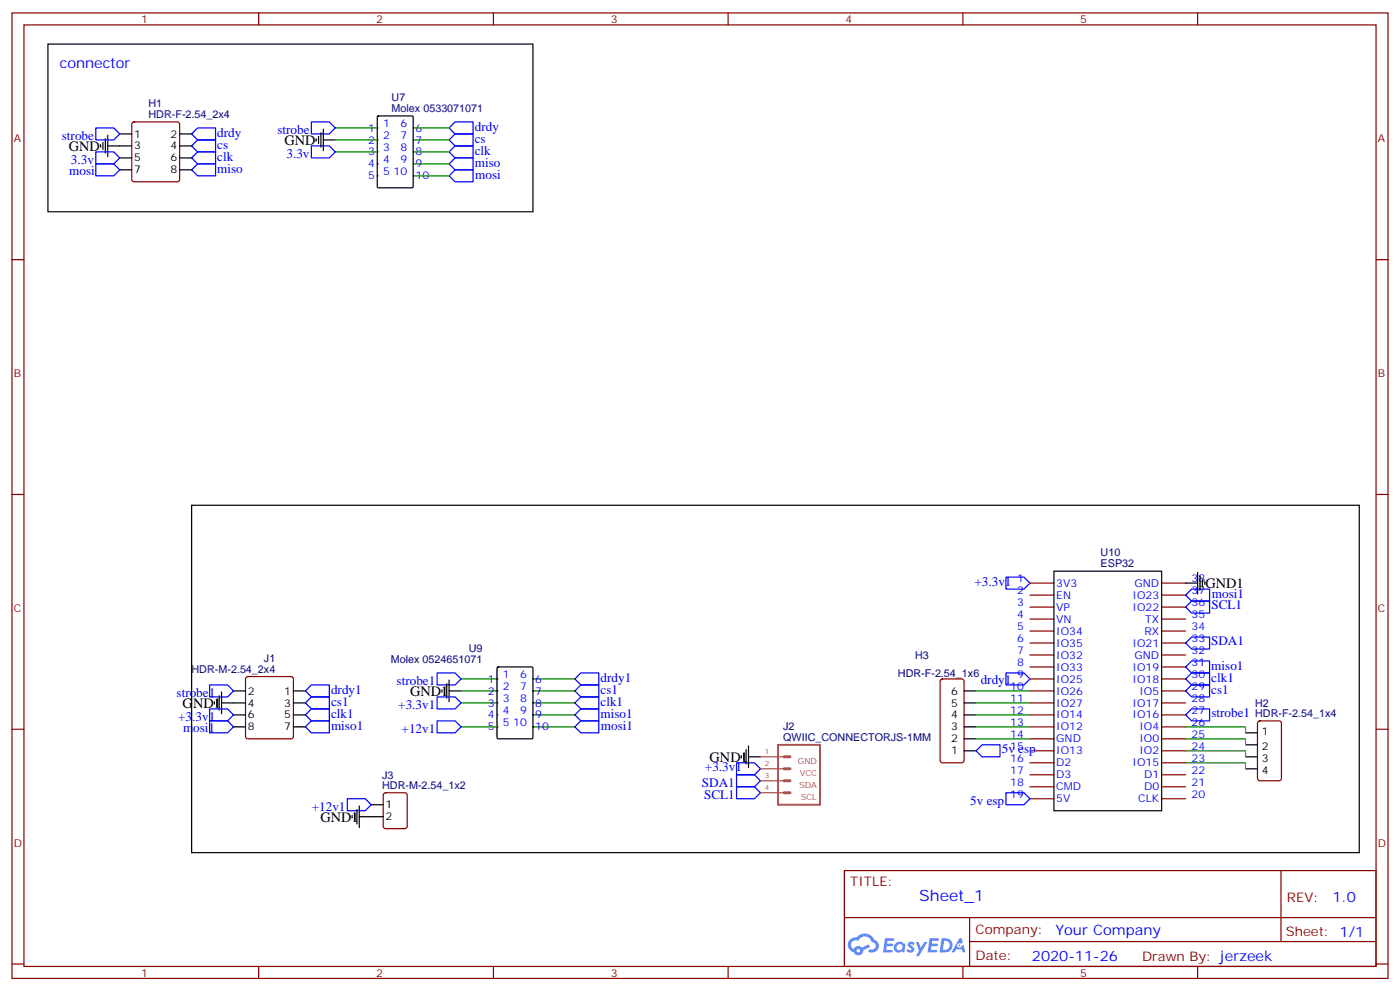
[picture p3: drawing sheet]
<svg xmlns="http://www.w3.org/2000/svg" width="412mm" height="292mm" viewBox="0 0 412 292" stroke-linecap="round" stroke-linejoin="round" font-family="sans-serif">
<g fill="none" stroke="#870000" stroke-width=".35">
<path d="M3.5 3.8h405.4v284.3h-405.4zM7.1 7.3h398.2v277.3h-398.2zM76.2 3.8v3.5M145.3 3.8v3.5M214.5 3.8v3.5M283.6 3.8v3.5M352.8 3.8v3.5M3.5 76.5h3.6M405.3 76.5h3.6M3.5 145.6h3.6M405.3 145.6h3.6M3.5 214.8h3.6"/>
<path d="M405.3 214.8h3.6M248.7 256.4h156.6v28.2h-156.6zM377.3 256.4v20.9M248.7 270.2h156.5M285.6 277.3h119.6M285.6 270.2v14.2M3.5 283.9h3.6M76.2 284.6v3.5M145.3 284.6v3.5M214.5 284.6v3.5M283.6 284.6v3.5M352.8 284.6v3.5"/>
<path d="M405.3 283.9h3.6"/>
</g>
<g fill="#5487ff">
<path d="M267.7 277.6a1.22 1.22 0 0 1 1.7 .2l-.4 .6a.47 .47 0 0 0-.3-.4 .47 .47 0 0 0-.5 .2l.1 .2a1.14 1.14 0 0 1 .8 1.8 1.14 1.14 0 0 1-1.9 0l-.2-.2 .5-.6 .7 .5a.29 .29 0 0 0 .3-.3 .29 .29 0 0 0-.2-.3 1.04 1.04 0 0 1-.6-1.7z"/>
<path d="M260.7 276.3h2.4l.3 .2-.2 .5-1.8 .1-.1 .8h1.5l.3 .4-.3 .4h-1.6l-.2 1.1h1.7l.2 .3-.2 .3-2.6 .1z"/>
<path d="M273.8 276.3h2.4l.3 .2-.1 .5-1.8 .1-.2 .8h1.6l.3 .4-.4 .4h-1.6l-.1 1.1h1.7l.2 .3-.2 .3-2.6 .1z"/>
<path d="M282.6 276.3h.7l.3 1.3-.6 .3a.69 .69 0 0 0-1 .3 .69 .69 0 0 0 .4 .9 .69 .69 0 0 0 .9-.6l.5-.2 .6 2.2h-.8l-.2-.9h-1.8l-.5 .9h-.8z"/>
<path d="M269.8 277.4h.8l.6 1.8 1.1-1.8h.9l-2.6 4.2h-.8l.9-1.5z"/>
<path d="M277.4 276.3l-.6 4.2h1.3a2.11 2.11 0 0 0 2.5-2.1 2.11 2.11 0 0 0-2.5-2.1zM278.1 277.1a1.39 1.39 0 0 1 1.7 1.4 1.39 1.39 0 0 1-1.8 1.3h-.3z"/>
<path d="M263.7 277.9a1.54 1.54 0 0 0-.1 2.2 1.54 1.54 0 0 0 2.2 .1l.6 .3 .3-2.3-.2-.3h-.4a1.49 1.49 0 0 0-2.4 0zM264 278.9a.94 .94 0 0 1 1.8 0 .94 .94 0 0 1-1.8 0z"/>
<path d="M250.4 276.7a2.18 2.18 0 0 0 1.1 3.7 1.44 1.44 0 0 0 1.6 .9 1.44 1.44 0 0 0 1.2-1.4l2-1.1-.5-.7-1.9 1a1.47 1.47 0 0 0-2.4 .4 1.39 1.39 0 0 1-.7-1.9 1.39 1.39 0 0 1 2-.5 2.12 2.12 0 0 1 2.2-1.3 2.12 2.12 0 0 1 1.9 1.7 1.14 1.14 0 0 1 1.1 1.4 1.14 1.14 0 0 1-1.7 .7 .43 .43 0 0 0-.5 .4 .43 .43 0 0 0 .4 .5 1.98 1.98 0 0 0 2.5-1.2 1.98 1.98 0 0 0-1.2-2.6 3.1 3.1 0 0 0-5.3-.6l-.9 .1zM252.3 280a.55 .55 0 0 1 1.1 0 .55 .55 0 0 1-1.1 0z"/>
<circle cx="282.6" cy="278.4" r=".26"/>
</g>
<g fill="none" stroke="#00f" stroke-width=".35">
<path d="M28.2 37.7h5.3l1.8 1.7-1.8 1.8h-5.3zM56.4 39.4l1.8-1.7h5.3v3.5h-5.3zM91.7 35.9h5.3l1.8 1.8-1.8 1.7h-5.3zM134.1 35.9h5.2v3.5h-5.2l-1.8-1.7zM28.2 48.3h5.3l1.8 1.7-1.8 1.8h-5.3zM28.2 44.7h5.3l1.8 1.8-1.8 1.8h-5.3zM56.4 50l1.8-1.7h5.3v3.5h-5.3zM56.4 46.5l1.8-1.8h5.3v3.6h-5.3zM56.4 43l1.8-1.8h5.3v3.5h-5.3zM91.7 43h5.3l1.8 1.7-1.8 1.8h-5.3zM132.3 51.8l1.8-1.8h5.2v3.6h-5.2zM132.3 48.3l1.8-1.8h5.2v3.5h-5.2z"/>
<path d="M132.3 44.7l1.8-1.7h5.2v3.5h-5.2zM132.3 41.2l1.8-1.8h5.2v3.6h-5.2zM296.3 170h5.3l1.8 1.7-1.8 1.8h-5.3zM349.2 178.8l1.8-1.8h5.3v3.6h-5.3zM349.2 175.3l1.8-1.8h5.3v3.5h-5.3zM128.8 198.2h5.3l1.7 1.8-1.7 1.7h-5.3zM169.3 200l1.8-1.8h5.3v3.5h-5.3zM296.3 198.2h5.3l1.8 1.8-1.8 1.7h-5.3zM349.2 189.4l1.8-1.8h5.3v3.5h-5.3zM349.2 196.4l1.8-1.7h5.3v3.5h-5.3zM349.2 200l1.8-1.8h5.3v3.5h-5.3zM61.7 201.7h5.3l1.8 1.8-1.8 1.7h-5.3z"/>
<path d="M61.7 212.3h5.3l1.8 1.8-1.8 1.7h-5.3zM61.7 208.8h5.3l1.8 1.7-1.8 1.8h-5.3zM90 203.5l1.7-1.8h5.3v3.5h-5.3zM90 207l1.7-1.8h5.3v3.6h-5.3zM90 214.1l1.7-1.8h5.3v3.5h-5.3zM90 210.5l1.7-1.7h5.3v3.5h-5.3zM128.8 205.2h5.3l1.7 1.8-1.7 1.8h-5.3zM169.3 207l1.8-1.8h5.3v3.6h-5.3zM169.3 203.5l1.8-1.8h5.3v3.5h-5.3zM169.3 214.1l1.8-1.8h5.3v3.5h-5.3zM169.3 210.5l1.8-1.7h5.3v3.5h-5.3zM349.2 210.5l1.8-1.7h5.3v3.5h-5.3z"/>
<path d="M349.2 203.5l1.8-1.8h5.3v3.5h-5.3zM217 224.6h5.2l1.8 1.8-1.8 1.8h-5.2zM217 231.7h5.2l1.8 1.8-1.8 1.7h-5.2zM217 228.2h5.2l1.8 1.7-1.8 1.8h-5.2z"/>
</g>
<g fill="none" stroke="#000" stroke-width=".35">
<path d="M14.1 13h142.9v49.4h-142.9zM31.7 39.8v6.3M35.3 39.4h3.5M52.9 39.4h3.5M94.5 39.1v4.2M95.2 38v6.4M29.6 42.6v.7M30.3 41.9v2.1M31 40.9v4.2M31.7 43h7.1M35.3 46.5h3.5M35.3 50h3.5"/>
<path d="M52.9 43h3.5M52.9 46.5h3.5M52.9 50h3.5M93.1 40.9v.7M93.8 40.1v2.2M95.2 41.2h3.6M56.4 148.8h344v102.3h-344zM310.4 168.2h31.8v70.6h-31.8zM63.1 206.7v.7M63.9 206v2.1M64.6 204.9v4.2M65.3 207h7"/>
<path d="M65.3 203.8v6.4M68.8 203.5h3.5M68.8 210.5h3.5M68.8 214.1h3.5M86.4 203.5h3.6M86.4 207h3.6M86.4 210.5h3.6M86.4 214.1h3.6M130.2 203.1v.7M130.9 202.4v2.1M131.6 201.4v4.2M132.3 203.5h3.5"/>
<path d="M132.3 200.3v6.4M220.5 219.7v6.4M218.4 222.5v.7M219.1 221.8v2.1M219.8 220.8v4.2M220.5 222.9h3.5"/>
</g>
<g fill="none" stroke="#870000" stroke-width=".35">
<path d="M39 36.1l.5-.2h12.7l.5 .2 .2 .5v16.2l-.2 .5-.5 .3h-12.7l-.5-.3-.2-.5v-16.2zM303.4 171.7h7M303.4 175.3h7M303.4 178.8h7M342.2 171.7h7M342.2 175.3h7M342.2 178.8h7M72.6 199.5l.4-.3h12.7l.5 .3 .2 .5v16.9l-.2 .5-.5 .2h-12.7l-.5-.2-.2-.5v-16.9zM303.4 182.3h7M303.4 185.8h7M303.4 189.4h7M303.4 192.9h7"/>
<path d="M303.4 196.4h7M303.4 200h7M342.2 182.3h7M342.2 185.8h7M342.2 189.4h7M342.2 192.9h7M342.2 196.4h7M342.2 200h7M303.4 203.5h7M303.4 207h7M303.4 210.5h7M303.4 214.1h7"/>
<path d="M303.4 217.6h7M342.2 203.5h7M342.2 207h7M342.2 210.5h7M342.2 214.1h7M342.2 217.6h7M303.4 221.1h7M303.4 224.6h7M303.4 228.2h7M303.4 231.7h7M303.4 235.2h7M342.2 221.1h7"/>
<path d="M342.2 224.6h7M342.2 228.2h7M342.2 231.7h7M342.2 235.2h7"/>
</g>
<path d="M229.2 219.4h12.3v17.6h-12.3z" fill="none" stroke="#a64a4a" stroke-width=".56"/>
<path d="M231 229.9h1.7M231 226.4h1.7M231 222.9h1.7M231 233.5h1.7" fill="none" stroke="#a64a4a" stroke-width=".85"/>
<path d="M224 222.9h7M224 226.4h7M224 229.9h7M224 233.5h7" fill="none" stroke="#a64a4a" stroke-width=".35"/>
<path d="M135.8 200h10.6M157 200h12.3M135.8 203.5h10.6M135.8 207h10.6M157 203.5h12.3M157 207h12.3M157 210.5h12.3M157 214.1h12.3" fill="none" stroke="#008700" stroke-width=".35"/>
<g fill="#870000">
<circle cx="111.1" cy="41.2" r=".18"/>
<circle cx="111.1" cy="44.7" r=".18"/>
<circle cx="111.1" cy="48.3" r=".18"/>
<circle cx="111.1" cy="51.8" r=".18"/>
<circle cx="121.7" cy="37.7" r=".18"/>
<circle cx="121.7" cy="41.2" r=".18"/>
<circle cx="121.7" cy="44.7" r=".18"/>
<circle cx="121.7" cy="48.3" r=".18"/>
<circle cx="121.7" cy="51.8" r=".18"/>
<circle cx="111.1" cy="37.7" r=".18"/>
</g>
<path d="M111.2 34.3l.3-.2h9.9l.3 .2v20.7l-.2 .3h-10l-.3-.2z" fill="none" stroke="#000" stroke-width=".35"/>
<path d="M98.8 37.7h12.3M121.7 37.7h10.6M98.8 41.2h12.3M98.8 44.7h12.3M121.7 41.2h10.6M121.7 44.7h10.6M121.7 48.3h10.6M121.7 51.8h10.6" fill="none" stroke="#008700" stroke-width=".35"/>
<g fill="#870000">
<circle cx="146.4" cy="203.5" r=".18"/>
<circle cx="146.4" cy="207" r=".18"/>
<circle cx="146.4" cy="210.5" r=".18"/>
<circle cx="146.4" cy="214.1" r=".18"/>
<circle cx="157" cy="200" r=".18"/>
<circle cx="157" cy="203.5" r=".18"/>
<circle cx="157" cy="207" r=".18"/>
<circle cx="157" cy="210.5" r=".18"/>
<circle cx="157" cy="214.1" r=".18"/>
<circle cx="146.4" cy="200" r=".18"/>
</g>
<g fill="none" stroke="#000" stroke-width=".35">
<path d="M349.2 171.7h3.6M352.8 168.6v6.3M353.5 169.6v4.2M354.2 170.7v2.1M354.9 171.4v.7M146.5 196.6l.3-.2h9.8l.3 .2 .1 20.6-.2 .3-10 .1-.3-.2zM284 217.6h3.5M284 214.1h3.5M284 210.5h3.5M284 207h3.5M284 203.5h3.5M366.9 215.8h3.5"/>
<path d="M366.9 219.4h3.5M104.4 239.5v2.1M105.1 238.4v4.2M105.8 237.3v6.4M109.4 237h3.5M284 221.1h3.5M366.9 222.9h3.5M366.9 226.4h3.5M103.7 240.2v.7M105.8 240.5h7.1"/>
</g>
<path d="M128.8 212.3h5.3l1.7 1.8-1.7 1.7h-5.3zM102.3 235.2h5.3l1.8 1.8-1.8 1.8h-5.3zM287.5 221.1l1.8-1.7h5.3v3.5h-5.3zM296.3 233.5h5.3l1.8 1.7-1.8 1.8h-5.3z" fill="none" stroke="#00f" stroke-width=".35"/>
<path d="M135.8 214.1h10.6M287.5 214.1h15.9M287.5 217.6h15.9M287.5 210.5h15.9M287.5 207h15.9M287.5 203.5h15.9M349.2 214.1h17.7v1.7M349.2 217.6h17.7v1.8M349.2 221.1h17.7v1.8M349.2 224.6h17.7v1.8" fill="none" stroke="#008700" stroke-width=".35"/>
<path d="M277.2 200.2l.4-.2h5.7l.6 .4 .1 23.5-.5 .7h-5.9l-.6-.4-.1-23.5zM370.7 212.5l.4-.2h5.7l.6 .4 .1 16.5-.5 .7h-5.9l-.6-.4-.1-16.5zM113.1 233.7l.5-.2h5.6l.7 .4v9.4l-.4 .7-5.9 .1-.7-.5v-9.4z" fill="none" stroke="#870000" stroke-width=".35"/>
<text font-size="4.6" fill="#00f" x="270.8" y="265.4">Sheet_1</text>
<g font-size="4.2" fill="#00f">
<text x="17.6" y="20">connector</text>
<text x="392.5" y="265.7">1.0</text>
<text x="310.9" y="275.2">Your Company</text>
<text x="304" y="283">2020-11-26</text>
</g>
<g font-size="4.2">
<text x="20.3" y="44.4">GND</text>
<text x="83.8" y="42.6">GND</text>
<text x="355.1" y="173.2">GND1</text>
<text x="53.8" y="208.4">GND1</text>
<text x="120.8" y="204.9">GND1</text>
<text x="209" y="224.3">GND1</text>
<text x="94.4" y="242">GND1</text>
</g>
<g font-size="3.9" fill="#00f">
<text x="18.2" y="41.2">strobe</text>
<text x="64" y="40.3">drdy</text>
<text x="81.7" y="39.4">strobe</text>
<text x="139.9" y="38.5">drdy</text>
<text x="64" y="47.4">clk</text>
<text x="64" y="43.8">cs</text>
<text x="84.4" y="46.5">3.3v</text>
<text x="139.9" y="45.6">clk</text>
<text x="139.9" y="42.1">cs</text>
<text x="20.4" y="51.7">mosi</text>
<text x="20.9" y="48.3">3.3v</text>
<text x="64" y="50.9">miso</text>
<text x="139.9" y="49.1">miso</text>
<text x="140" y="52.8">mosi</text>
<text x="287" y="172.4">+3.3v1</text>
<text x="356.8" y="179.5">SCL1</text>
<text x="357" y="176.1">mosi1</text>
<text x="356.7" y="190.1">SDA1</text>
<text x="356.8" y="197.3">miso1</text>
<text x="116.8" y="201.7">strobe1</text>
<text x="176.9" y="200.8">drdy1</text>
<text x="288.9" y="201.6">drdy1</text>
<text x="356.8" y="200.8">clk1</text>
<text x="52" y="205.2">strobe1</text>
<text x="97.5" y="204.3">drdy1</text>
<text x="97.5" y="207.9">cs1</text>
<text x="117.3" y="208.8">+3.3v1</text>
<text x="176.9" y="207.9">clk1</text>
<text x="176.9" y="204.3">cs1</text>
<text x="356.8" y="204.3">cs1</text>
<text x="52.5" y="212.3">+3.3v1</text>
<text x="53.9" y="215.7">mosi1</text>
<text x="97.5" y="214.9">miso1</text>
<text x="97.5" y="211.4">clk1</text>
<text x="118.3" y="215.8">+12v1</text>
<text x="176.9" y="211.4">miso1</text>
<text x="177" y="215">mosi1</text>
<text x="356.8" y="211.2">strobe1</text>
<text x="295.1" y="221.9">5v esp</text>
<text x="207.7" y="227.1">+3.3v1</text>
<text x="206.8" y="231.7">SDA1</text>
<text x="91.8" y="238.8">+12v1</text>
<text x="207.4" y="235.2">SCL1</text>
<text x="285.8" y="237">5v esp</text>
</g>
<g font-size="3.9" fill="#800">
<text x="250.5" y="261">TITLE:</text>
<text x="379.1" y="265.7">REV:</text>
<text x="287.4" y="275.2">Company:</text>
<text x="378.7" y="275.8">Sheet: 1/1</text>
<text x="287.4" y="282.9">Date:</text>
<text x="336.4" y="282.9">Drawn By: jerzeek</text>
</g>
<g font-size="3.2" fill="#800">
<text x="41.6" y="6.8">1</text>
<text x="110.8" y="6.8">2</text>
<text x="179.9" y="6.8">3</text>
<text x="249.1" y="6.8">4</text>
<text x="318.2" y="6.8">5</text>
<text x="4.1" y="41.9">A</text>
<text x="405.9" y="41.9">A</text>
<text x="4.1" y="111.1">B</text>
<text x="405.9" y="111.1">B</text>
<text x="4.1" y="180.2">C</text>
<text x="405.9" y="180.2">C</text>
<text x="4.1" y="249.3">D</text>
<text x="405.9" y="249.3">D</text>
<text x="41.6" y="287.6">1</text>
<text x="110.8" y="287.6">2</text>
<text x="179.9" y="287.6">3</text>
<text x="249.1" y="287.6">4</text>
<text x="318.2" y="287.6">5</text>
</g>
<g font-size="3.2" fill="#000080">
<text x="115.4" y="29.9">U7</text>
<text x="43.8" y="34.9">HDR-F-2.54_2x4</text>
<text x="43.8" y="31.6">H1</text>
<text x="115.4" y="33">Molex 0533071071</text>
<text x="324.2" y="167">ESP32</text>
<text x="324.2" y="163.8">U10</text>
<text x="77.8" y="195.1">J1</text>
<text x="115.2" y="195.2">Molex 0524651071</text>
<text x="138.1" y="192">U9</text>
<text x="269.5" y="194">H3</text>
<text x="56.4" y="198.2">HDR-M-2.54_2x4</text>
<text x="264.5" y="199.2">HDR-F-2.54_1x6</text>
<text x="369.7" y="208.1">H2</text>
<text x="230.7" y="215.1">J2</text>
<text x="369.7" y="211.2">HDR-F-2.54_1x4</text>
<text x="230.7" y="218.3">QWIIC_CONNECTORJS-1MM</text>
<text x="112.6" y="232.4">HDR-M-2.54_1x2</text>
<text x="112.6" y="229.3">J3</text>
</g>
<g font-size="3.2">
<text x="39.5" y="40.5">1</text>
<text x="50.2" y="40.5">2</text>
<text x="39.5" y="44">3</text>
<text x="39.5" y="47.6">5</text>
<text x="50.2" y="44">4</text>
<text x="50.2" y="47.6">6</text>
<text x="39.5" y="51.1">7</text>
<text x="50.2" y="51.1">8</text>
<text x="73" y="204.5">2</text>
<text x="73" y="208.1">4</text>
<text x="83.7" y="204.5">1</text>
<text x="83.7" y="208.1">3</text>
<text x="280.2" y="208.1">5</text>
<text x="280.2" y="204.5">6</text>
<text x="73" y="211.6">6</text>
<text x="73" y="215.1">8</text>
<text x="83.7" y="211.6">5</text>
<text x="83.7" y="215.1">7</text>
<text x="280.2" y="215.1">3</text>
<text x="280.2" y="211.6">4</text>
<text x="280.2" y="218.7">2</text>
<text x="371.7" y="216.5">1</text>
<text x="371.7" y="220.8">2</text>
<text x="280.2" y="222.2">1</text>
<text x="371.7" y="224.3">3</text>
<text x="371.7" y="227.8">4</text>
<text x="113.6" y="238.1">1</text>
<text x="113.6" y="241.6">2</text>
</g>
<g font-size="3.2" fill="#00f">
<text x="108.4" y="38.7">1</text>
<text x="112.9" y="40.9">2</text>
<text x="112.9" y="37.3">1</text>
<text x="117.9" y="37.3">6</text>
<text x="117.9" y="40.9">7</text>
<text x="122.4" y="38.7">6</text>
<text x="108.4" y="42.3">2</text>
<text x="108.4" y="45.8">3</text>
<text x="112.9" y="44.4">3</text>
<text x="112.9" y="47.9">4</text>
<text x="117.9" y="44.4">8</text>
<text x="117.9" y="47.9">9</text>
<text x="122.4" y="42.3">7</text>
<text x="122.4" y="45.8">8</text>
<text x="108.4" y="49.3">4</text>
<text x="108.4" y="52.8">5</text>
<text x="112.9" y="51.4">5</text>
<text x="115.9" y="51.4">10</text>
<text x="122.4" y="49.3">9</text>
<text x="122.4" y="52.8">10</text>
<text x="299.6" y="171.4">1</text>
<text x="311.1" y="172.8">3V3</text>
<text x="334.2" y="172.8">GND</text>
<text x="351" y="171.4">38</text>
<text x="299.6" y="174.9">2</text>
<text x="299.6" y="178.4">3</text>
<text x="311.1" y="176.3">EN</text>
<text x="311.1" y="179.8">VP</text>
<text x="333.6" y="179.8">IO22</text>
<text x="333.6" y="176.3">IO23</text>
<text x="351" y="178.4">36</text>
<text x="351" y="174.9">37</text>
<text x="299.6" y="182">4</text>
<text x="299.6" y="185.5">5</text>
<text x="311.1" y="183.4">VN</text>
<text x="337.4" y="183.4">TX</text>
<text x="351" y="185.5">34</text>
<text x="351" y="182">35</text>
<text x="299.6" y="189">6</text>
<text x="311.1" y="186.9">IO34</text>
<text x="311.1" y="190.4">IO35</text>
<text x="333.6" y="190.4">IO21</text>
<text x="337.1" y="186.9">RX</text>
<text x="351" y="189">33</text>
<text x="299.6" y="192.5">7</text>
<text x="299.6" y="196.1">8</text>
<text x="311.1" y="194">IO32</text>
<text x="311.1" y="197.5">IO33</text>
<text x="333.6" y="197.5">IO19</text>
<text x="334.2" y="194">GND</text>
<text x="351" y="196.1">31</text>
<text x="351" y="192.5">32</text>
<text x="143.7" y="201">1</text>
<text x="148.2" y="203.1">2</text>
<text x="148.2" y="199.6">1</text>
<text x="153.2" y="199.6">6</text>
<text x="153.2" y="203.1">7</text>
<text x="157.7" y="201">6</text>
<text x="297.6" y="203.1">10</text>
<text x="299.6" y="199.6">9</text>
<text x="311.1" y="201">IO25</text>
<text x="333.6" y="201">IO18</text>
<text x="351" y="203.1">29</text>
<text x="351" y="199.6">30</text>
<text x="143.7" y="204.5">2</text>
<text x="143.7" y="208.1">3</text>
<text x="148.2" y="206.7">3</text>
<text x="153.2" y="206.7">8</text>
<text x="157.7" y="204.5">7</text>
<text x="157.7" y="208.1">8</text>
<text x="297.6" y="206.7">11</text>
<text x="311.1" y="204.5">IO26</text>
<text x="311.1" y="208.1">IO27</text>
<text x="333.6" y="208.1">IO17</text>
<text x="335.6" y="204.5">IO5</text>
<text x="351" y="206.7">28</text>
<text x="143.7" y="211.6">4</text>
<text x="143.7" y="215.1">5</text>
<text x="148.2" y="210.2">4</text>
<text x="148.2" y="213.7">5</text>
<text x="151.2" y="213.7">10</text>
<text x="153.2" y="210.2">9</text>
<text x="157.7" y="211.6">9</text>
<text x="157.7" y="215.1">10</text>
<text x="297.6" y="210.2">12</text>
<text x="297.6" y="213.7">13</text>
<text x="311.1" y="211.6">IO14</text>
<text x="311.1" y="215.1">IO12</text>
<text x="333.6" y="211.6">IO16</text>
<text x="335.6" y="215.1">IO4</text>
<text x="351" y="213.7">26</text>
<text x="351" y="210.2">27</text>
<text x="297.6" y="217.2">14</text>
<text x="297.6" y="220.8">15</text>
<text x="311.1" y="218.7">GND</text>
<text x="335.6" y="218.7">IO0</text>
<text x="351" y="220.8">24</text>
<text x="351" y="217.2">25</text>
<text x="297.6" y="224.3">16</text>
<text x="297.6" y="227.8">17</text>
<text x="311.1" y="222.2">IO13</text>
<text x="311.1" y="225.7">D2</text>
<text x="333.6" y="225.7">IO15</text>
<text x="335.6" y="222.2">IO2</text>
<text x="351" y="227.8">22</text>
<text x="351" y="224.3">23</text>
<text x="297.6" y="231.4">18</text>
<text x="311.1" y="229.2">D3</text>
<text x="311.1" y="232.8">CMD</text>
<text x="337" y="232.8">D0</text>
<text x="337" y="229.2">D1</text>
<text x="351" y="231.4">21</text>
<text x="297.6" y="234.9">19</text>
<text x="311.1" y="236.3">5V</text>
<text x="335.3" y="236.3">CLK</text>
<text x="351" y="234.9">20</text>
</g>
<g font-size="2.5" fill="#a54b4b">
<text x="235" y="225">GND</text>
<text x="235.4" y="232.1">SDA</text>
<text x="235.6" y="228.5">VCC</text>
<text x="235.9" y="235.6">SCL</text>
</g>
<g font-size="2.1" fill="#a54b4b">
<text x="225.3" y="222.2">1</text>
<text x="225.3" y="225.7">2</text>
<text x="225.3" y="229.2">3</text>
<text x="225.3" y="232.8">4</text>
</g>
</svg>
